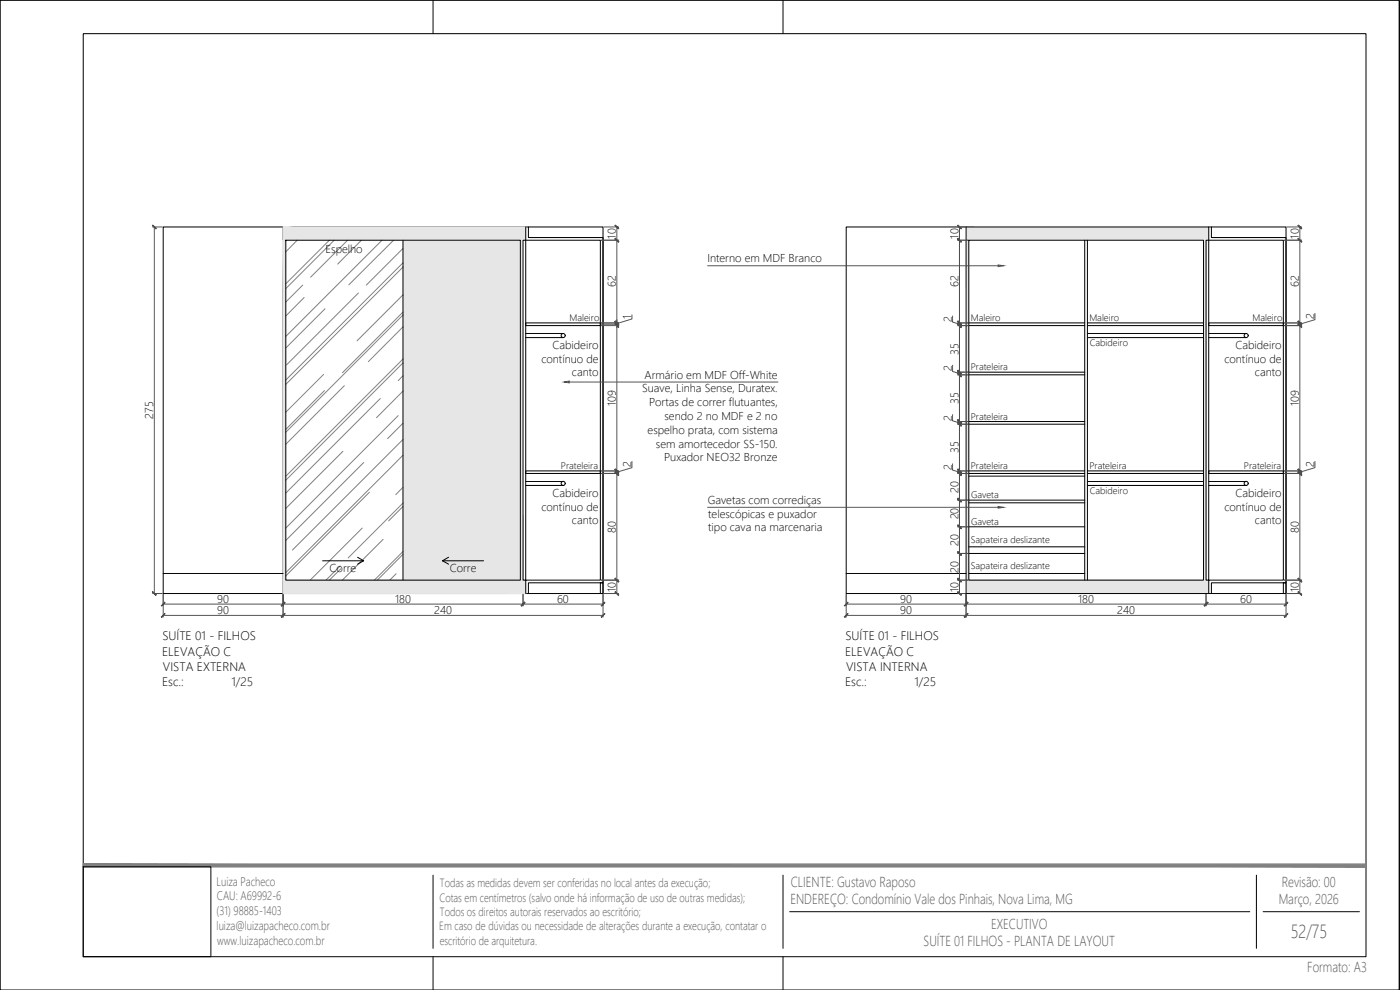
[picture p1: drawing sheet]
<svg xmlns="http://www.w3.org/2000/svg" width="420mm" height="297mm" viewBox="0 0 420 297" stroke-linecap="round" stroke-linejoin="round" font-family="sans-serif">
<!-- layer: CTC 5- Hatch -->
<g fill="#eae6db" stroke="#eae6db" stroke-width=".3">
<path d="M289.9 68.1l72.9 4v-4zM289.9 68.1l72.9 4h-72.9z"/>
<path d="M361.2 72.1l.7 102v-102zM361.2 72.1l.7 102h-.7z"/>
<path d="M289.9 72.1l.8 102v-102zM289.9 72.1l.8 102h-.8z"/>
<path d="M289.9 174.1l72.9 4v-4zM289.9 174.1l72.9 4h-72.9z"/>
<path d="M85 68.1l72.8 4v-4zM85 68.1l72.8 4h-72.8z"/>
<path d="M156.2 72.1l.8 102v-102zM156.2 72.1l.8 102h-.8z"/>
<path d="M85 72.1l.8 102v-102zM85 72.1l.8 102h-.8z"/>
<path d="M85 174.1l72.8 4v-4zM85 174.1l72.8 4h-72.8z"/>
<path d="M120.9 72.1l35.3 102v-102zM120.9 72.1l35.3 102h-35.3z"/>
</g>
<!-- layer: 06 -->
<path d="M49 68.1h132v110h-132zM254 68.1h132v110h-132z" fill="none" stroke="#000" stroke-width=".3"/>
<!-- layer: FM-LAY-MOB -->
<g fill="none" stroke="#000" stroke-width=".3">
<path d="M85 68.1v110M85.8 72.1h70.4v102h-70.4zM120.9 72.1v102M289.9 68.1v110M290.7 72.1h70.5v102h-70.5zM325.5 72.1v102M326.3 72.1v102M290.7 97.7h34.8M290.7 96.9h34.8M326.3 97.7h34.9M326.3 96.9h34.9M290.7 112.5h34.8"/>
<path d="M290.7 111.7h34.8M290.7 127.3h34.8M290.7 126.5h34.8M290.7 142.1h34.8M290.7 150.1h34.8M290.7 158.1h34.8M290.7 141.3h34.8M326.3 142.1h34.9M326.3 141.3h34.9M290.7 166.1h34.8M290.7 164.1h34.8M290.7 172.1h34.8"/>
</g>
<!-- layer: Layer1 -->
<g fill="none" stroke="#808080" stroke-width=".3">
<path d="M85.9 72.1l-.1 .1M89.2 72.1l-3.4 3.5M98.8 72.1l-13 13.1M100.3 72.1l-14.5 14.5M104.3 72.1l-11.1 11.1M108.5 72.1l-7.2 7.1M114.6 72.1l-28.8 28.9M118.1 72.1l-13.4 13.4M120.9 74.5l-11 11M120.9 78.9l-35.1 35.1M90.8 85.5l-5 5.1M91.3 89.3l-5.5 5.5"/>
<path d="M97.5 92.7l-11.7 11.7M107.6 87.9l-21.6 21.6M120.9 80.1l-35.1 35.2M120.9 94.5l-35.1 35.2M120.9 93.6l-18.1 18.2M120.9 88.5l-13.8 13.8M120.9 98.1l-10.4 10.4M97.1 112.3l-11.3 11.4M97.4 117.2l-11.6 11.6M103.3 115.7l-17.5 17.6M114.1 119.6l-28.3 28.3M120.9 108.9l-35.1 35.2"/>
<path d="M120.9 112.8l-1.4 1.4M120.9 107.7l-35.1 35.2M120.9 117.3l-7.9 8M102.9 135.4l-17.1 17.2M109.2 138.8l-23.4 23.4M119.5 124.7l-33.7 33.7M120.9 131.9l-33.1 33.1M120.9 127l-4.6 4.6M120.9 136.6l-35.1 35.2M108.7 158.4l-15.6 15.7M110.9 147.7l-25.1 25.1M120.9 152l-4.3 4.3"/>
<path d="M120.9 150.9l-16.4 16.5M120.9 146.2l-2.1 2.2M102.1 169.8l-4.3 4.3M102.3 170.7l-3.5 3.4M115 161.8l-12.3 12.3M118.9 172.2l-1.9 1.9M120.9 166.3l-7.7 7.8M120.9 165.5l-8.5 8.6"/>
</g>
<!-- layer: 01 -->
<g fill="none" stroke="#000" stroke-width=".3">
<path d="M157.8 100.1h11.2M157.8 101.3h11.2M326.3 100.1h34.9M326.3 101.3h34.9M362.8 100.1h11.2M362.8 101.3h11.2M157.8 144.5h11.2M157.8 145.7h11.2M290.7 142.9h34.8M290.7 150.9h34.8M326.3 144.5h34.9M326.3 145.7h34.9"/>
<path d="M362.8 144.5h11.2M362.8 145.7h11.2M49 172.1h36M254 172.1h35.9"/>
</g>
<!-- layer: 03 -->
<g fill="none" stroke="#000" stroke-width=".3">
<path d="M157 72.1h.8v102h-.8zM157.8 68.1v4h22.4v102h-22.4v4M158.6 68.1v3.2h22.4v103.6h-22.4v3.2M361.9 72.1h.9v102h-.9zM362.8 68.1v4h22.3v102h-22.3v4M363.6 68.1v3.2h22.4v103.6h-22.4v3.2M157.8 96.9h22.4v.8h-22.4zM362.8 96.9h22.3v.8h-22.3zM157.8 141.3h22.4v.8h-22.4zM362.8 141.3h22.3v.8h-22.3zM180.2 174.9h.8v3.2h-.8zM385.1 174.9h.9v3.2h-.9z"/>
<circle cx="169" cy="100.7" r=".61"/>
<circle cx="374" cy="100.7" r=".61"/>
<circle cx="169" cy="145" r=".61"/>
<circle cx="374" cy="145" r=".61"/>
</g>
<!-- layer: Layer1 -->
<path d="M25 10.1h385v276.9h-385z" fill="none" stroke="#000" stroke-width=".3"/>
<!-- layer: Layer2 -->
<g fill="none" stroke="#000" stroke-width=".3">
<path d="M0 .1h419.9v296.9h-419.9zM0 .1v296.9M130 .1v10M235 .1v10M419.9 .1v296.9M25 260.1h38.3v26.9h-38.3zM130 262.6v22M235 262.6v22M237 273.5h138.1M377.1 262.6v22M379.1 273.5h28.9M130 287v10"/>
<path d="M235 287v10"/>
</g>
<!-- layer: 0 -->
<path d="M25 259.3l385 .8v-.8zM25 259.3l385 .8h-385z" fill="#808080" stroke="#808080" stroke-width=".3"/>
<path d="M25 259.3h385v.8h-385" fill="none" stroke="#808080" stroke-width=".3"/>
<!-- layer: Layer3 -->
<path d="M96.8 168.3h12.3M107.3 167.2l1.8 1.1-1.8 1M132.8 168.3h12.3M134.6 167.2l-1.8 1.1 1.8 1" fill="none" stroke="#000" stroke-width=".3"/>
<!-- layer: COTAS -->
<g fill="none" stroke="#545454" stroke-width=".3">
<path d="M45.8 68.1h2.9M46.3 68.1v110M180.4 72.1h5.2M181.2 68.1h4.4M185.1 68.1v28.8M212.3 79.7h87.3M287.4 68.1h2.3M287.4 72.1h3.1M288 68.1v110M385.4 72.1h5.2M386.2 68.1h4.4M390.1 68.1v110"/>
<path d="M180.4 97.7h5.2M180.4 96.9h5.2M180.4 97.3h5.2M185.1 97.3v-.4v.4M185.1 97.3v80.8M189.7 94.5v1.2l-4.6 1.4M285.9 94.8v1.8l2.1 .7M287.4 97.7h3.1M287.4 96.9h3.1M385.4 97.7h5.2M385.4 96.9h5.2M394.6 94.1v1.8l-4.5 1.4"/>
<path d="M170.9 114.6h62.6M285.9 109.6v1.8l2.1 .7M287.4 112.5h3.1M287.4 111.7h3.1M189.7 138.5v1.8l-4.6 1.4M285.9 139.2v1.8l2.1 .7M285.9 124.4v1.9l2.1 .6M287.4 127.3h3.1M287.4 126.5h3.1M394.6 138.5v1.8l-4.5 1.4M180.4 142.1h5.2M180.4 141.3h5.2"/>
<path d="M212.3 152.2h87.3M287.4 158.1h3.1M287.4 150.1h3.1M287.4 142.1h3.1M287.4 141.3h3.1M385.4 142.1h5.2M385.4 141.3h5.2M45.8 178.1h2.9M49 178.3v6.9M85 178.3v6.9M157 178.3v3.5M180.4 174.1h5.2"/>
<path d="M181 178.3v6.9M181.2 178.1h4.4M254 178.3v6.9M287.4 178.1h2.3M287.4 174.1h3.1M287.4 166.1h3.1M289.9 178.3v6.9M361.9 178.3v3.5M385.4 174.1h5.2M386 178.3v6.9M386.2 178.1h4.4M49 181.3h132"/>
<path d="M49 184.6h132M254 181.3h132M254 184.6h132"/>
</g>
<!-- layer: cota -->
<g fill="#545454" stroke="#545454" stroke-width=".3">
<path d="M45.8 177.6l1.1 .9zM45.8 177.6l1.1 .9-.2 .1z"/>
<path d="M45.8 67.6l.9 1.1 .2-.2zM45.8 67.6l1.1 .9z"/>
<path d="M49.4 180.7l-.9 1.1zM48.4 181.7l1-1z"/>
<path d="M85.4 180.7l-.9 1.1zM85.4 180.7l.1 .1-1 1z"/>
<path d="M85.4 180.7l-.9 1.1 1-1zM85.4 180.7l-.9 1.1z"/>
<path d="M156.4 181.7l1-1zM157.4 180.7l-.9 1.1z"/>
<path d="M157.4 180.7l-.9 1.1zM157.4 180.7l-1 1z"/>
<path d="M180.4 181.7l1-1zM181.4 180.7l-.9 1.1z"/>
<path d="M49.4 184.1l-.9 1.1zM48.4 185.1l1-1-.9 1.1z"/>
<path d="M84.4 185.1l.1 .1 .9-1.1zM85.4 184.1l.1 .1-1 1z"/>
<path d="M85.4 184.1l-.9 1.1 1-1zM85.4 184.1l-.9 1.1z"/>
<path d="M180.4 185.1l.1 .1 .9-1.1zM181.4 184.1l-.9 1.1z"/>
<path d="M254.4 180.7l-.9 1.1zM254.4 180.7l-1 1z"/>
<path d="M289.4 181.7l1-1zM290.4 180.7l-.9 1.1z"/>
<path d="M290.4 180.7l-.9 1.1zM290.4 180.7l-1 1z"/>
<path d="M361.4 181.7l1-1zM362.4 180.7l.1 .1-1 1z"/>
<path d="M362.4 180.7l-.9 1.1 1-1zM362.4 180.7l-1 1z"/>
<path d="M385.4 181.7l1-1zM386.4 180.7l-.9 1.1z"/>
<path d="M254.4 184.1l-.9 1.1zM253.4 185.1l1-1-.9 1.1z"/>
<path d="M289.4 185.1l.1 .1 .9-1.1zM290.4 184.1l-.9 1.1z"/>
<path d="M290.4 184.1l-.9 1.1zM289.4 185.1l1-1-.9 1.1z"/>
<path d="M385.4 185.1l.1 .1 .9-1.1zM386.4 184.1l-.9 1.1z"/>
<path d="M287.4 177.6l1.1 .9zM287.4 177.6l1 1z"/>
<path d="M287.4 173.6l1.1 .9zM287.5 173.5l1 1-1.1-.9z"/>
<path d="M287.5 173.5l-.1 .1 1.1 .9zM287.4 173.6l1.1 .9z"/>
<path d="M287.4 165.6l1.1 .9zM287.4 165.6l.1-.1 1 1z"/>
<path d="M287.5 165.5l-.1 .1 1.1 .9zM287.4 165.6l1.1 .9z"/>
<path d="M287.4 157.6l1.1 .9zM287.5 157.5l1 1-1.1-.9z"/>
<path d="M287.5 157.5l-.1 .1 1.1 .9zM287.4 157.6l1.1 .9z"/>
<path d="M287.4 149.6l1.1 .9zM287.4 149.6l.1-.1 1 1z"/>
<path d="M287.5 149.5l-.1 .1 1.1 .9zM287.4 149.6l1.1 .9z"/>
<path d="M287.4 141.6l1 1zM287.4 141.6l.1-.1 1 1z"/>
<path d="M287.5 141.5l-.1 .1 1.1 .9zM287.4 141.6l1 1z"/>
<path d="M287.4 140.8l1 1zM287.4 140.8l1.1 .9z"/>
<path d="M287.4 140.8l1.1 .9zM287.4 140.8l1 1z"/>
<path d="M287.4 126.8l1 1zM287.4 126.8l1.1 .9z"/>
<path d="M287.4 126.8l1.1 .9zM287.4 126.8l1 1z"/>
<path d="M287.4 126l1.1 .9zM287.4 126l1.1 .9z"/>
<path d="M287.4 126l1.1 .9zM287.4 126l1.1 .9z"/>
<path d="M287.4 112l1.1 .9zM287.5 111.9l1 1-1.1-.9z"/>
<path d="M287.5 111.9l-.1 .1 1.1 .9zM287.4 112l1.1 .9z"/>
<path d="M287.4 111.2l1 1.1zM287.5 111.1l1 1-1.1-.9z"/>
<path d="M287.5 111.1l-.1 .1 1.1 .9zM287.4 111.2l1 1.1z"/>
<path d="M287.4 97.2l1 1zM287.4 97.2l1.1 .9z"/>
<path d="M287.4 97.2l1.1 .9zM287.4 97.2l1 1z"/>
<path d="M287.4 96.4l1 1zM287.4 96.4l1.1 .9z"/>
<path d="M287.4 96.4l1.1 .9zM287.4 96.4l1 1z"/>
<path d="M287.4 71.7l1.1 .8zM287.4 71.7l.1-.2 1 1z"/>
<path d="M287.5 71.5l-.1 .2 1.1 .8zM287.4 71.7l1.1 .8z"/>
<path d="M287.4 67.6l1 1.1zM287.4 67.6l1.1 .9z"/>
<path d="M184.7 177.5l1 1zM184.6 177.6l1.1 .9-.2 .1z"/>
<path d="M184.6 173.6l1.1 .9zM184.7 173.5l1 1z"/>
<path d="M184.7 173.5l1 1zM184.6 173.6l1.1 .9z"/>
<path d="M184.6 141.6l.9 1 .2-.1zM184.7 141.5l1 1z"/>
<path d="M184.7 141.5l1 1zM184.6 141.6l1.1 .9-.2 .1z"/>
<path d="M184.6 140.8l.9 1 .2-.1zM184.6 140.8l1.1 .9z"/>
<path d="M184.7 140.7l1 1zM184.6 140.8l1.1 .9-.2 .1z"/>
<path d="M184.6 97.2l.9 1 .2-.1zM184.6 97.2l1.1 .9z"/>
<path d="M184.6 96.8l1.1 .9zM184.7 96.7l1 1z"/>
<path d="M184.7 96.3l1 1zM184.6 96.4l1.1 .9-.2 .1z"/>
<path d="M184.7 96.3l1 1zM184.6 96.4l1.1 .9-.2 .1z"/>
<path d="M184.6 71.7l1.1 .8zM184.7 71.5l1 1z"/>
<path d="M184.7 71.5l1 1zM184.6 71.7l1.1 .8z"/>
<path d="M184.6 67.6l.9 1.1 .2-.2zM184.6 67.6l1.1 .9z"/>
<path d="M389.6 177.6l1.1 .9zM389.6 177.6l1 1z"/>
<path d="M389.6 173.6l1.1 .9zM389.7 173.5l1 1-1.1-.9z"/>
<path d="M389.7 173.5l-.1 .1 1.1 .9zM389.6 173.6l1.1 .9z"/>
<path d="M389.6 141.6l1 1zM389.6 141.6l.1-.1 1 1z"/>
<path d="M389.7 141.5l-.1 .1 1.1 .9zM389.6 141.6l1 1z"/>
<path d="M389.6 140.8l1 1zM389.6 140.8l1.1 .9z"/>
<path d="M389.6 140.8l1.1 .9zM389.6 140.8l1 1z"/>
<path d="M389.6 97.2l1 1zM389.6 97.2l1.1 .9z"/>
<path d="M389.6 97.2l1.1 .9zM389.6 97.2l1 1z"/>
<path d="M389.6 96.4l1 1zM389.6 96.4l1.1 .9z"/>
<path d="M389.6 96.4l1.1 .9zM389.6 96.4l1 1z"/>
<path d="M389.6 71.7l1.1 .8zM389.6 71.7l.1-.2 1 1z"/>
<path d="M389.7 71.5l-.1 .2 1.1 .8zM389.6 71.7l1.1 .8z"/>
<path d="M389.6 67.6l1 1.1zM389.6 67.6l1.1 .9z"/>
</g>
<!-- layer: COTAS -->
<g fill="#545454" stroke="#545454" stroke-width=".3">
<path d="M169.3 114.6l1.6-.3v.6z"/>
<path d="M299.6 79.5l1.6 .2-1.6 .3z"/>
<path d="M299.6 152l1.6 .2-1.6 .3z"/>
</g>
<text font-size="5.7" fill="#545454" x="387.3" y="281.4">52/75</text>
<g font-size="4.3" fill="#545454">
<text x="237.3" y="266.1">CLIENTE: Gustavo Raposo</text>
<text x="384.7" y="266.1">Revisão: 00</text>
<text x="237.2" y="271.3">ENDEREÇO: Condomínio Vale dos Pinhais, Nova Lima, MG</text>
<text x="383.8" y="271.3">Março, 2026</text>
<text x="297.4" y="278.8">EXECUTIVO</text>
<text x="277.2" y="283.8">SUÍTE 01 FILHOS - PLANTA DE LAYOUT</text>
<text x="392.3" y="291.7">Formato: A3</text>
</g>
<g font-size="3.7">
<text x="48.7" y="192">SUÍTE 01 - FILHOS</text>
<text x="253.7" y="192">SUÍTE 01 - FILHOS</text>
<text x="48.6" y="196.9">ELEVAÇÃO C</text>
<text x="253.6" y="196.9">ELEVAÇÃO C</text>
<text x="48.9" y="201.3">VISTA EXTERNA</text>
<text x="253.9" y="201.3">VISTA INTERNA</text>
<text x="48.6" y="205.7">Esc.:</text>
<text x="69.5" y="205.7">1/25</text>
<text x="253.6" y="205.7">Esc.:</text>
<text x="274.5" y="205.7">1/25</text>
</g>
<g font-size="3.7" fill="#545454">
<text x="65" y="265.8">Luiza Pacheco</text>
<text x="65" y="274.5">(31) 98885-1403</text>
<text x="65.1" y="270.2">CAU: A69992-6</text>
<text x="65" y="279">luiza@luizapacheco.com.br</text>
<text x="65.2" y="283.5">www.luizapacheco.com.br</text>
</g>
<g font-size="3.6" fill="#545454">
<text x="132" y="266.2">Todas as medidas devem ser conferidas no local antes da execução;</text>
<text x="131.9" y="270.5">Cotas em centímetros (salvo onde há informação de uso de outras medidas);</text>
<text x="132" y="274.8">Todos os direitos autorais reservados ao escritório;</text>
<text x="131.8" y="279.1">Em caso de dúvidas ou necessidade de alterações durante a execução, contatar o</text>
<text x="132" y="283.4">escritório de arquitetura.</text>
</g>
<g font-size="3.4">
<text x="184.8" y="71.6" transform="rotate(-90 184.8 71.6)">10</text>
<text x="287.7" y="71.6" transform="rotate(-90 287.7 71.6)">10</text>
<text x="389.8" y="71.6" transform="rotate(-90 389.8 71.6)">10</text>
<text x="97.7" y="75.8">Espelho</text>
<text x="212.3" y="78.6">Interno em MDF Branco</text>
<text x="184.8" y="86.2" transform="rotate(-90 184.8 86.2)">62</text>
<text x="287.7" y="86.2" transform="rotate(-90 287.7 86.2)">62</text>
<text x="389.8" y="86.2" transform="rotate(-90 389.8 86.2)">62</text>
<text x="189.4" y="95.6" transform="rotate(-90 189.4 95.6)">1</text>
<text x="394.4" y="95.8" transform="rotate(-90 394.4 95.8)">2</text>
<text x="285.6" y="96.5" transform="rotate(-90 285.6 96.5)">2</text>
<text x="165.8" y="104.6">Cabideiro</text>
<text x="287.7" y="106.4" transform="rotate(-90 287.7 106.4)">35</text>
<text x="370.8" y="104.6">Cabideiro</text>
<text x="162.5" y="108.8">contínuo de</text>
<text x="171.7" y="112.8">canto</text>
<text x="193.5" y="113.6">Armário em MDF Off-White</text>
<text x="285.6" y="111.4" transform="rotate(-90 285.6 111.4)">2</text>
<text x="367.5" y="108.8">contínuo de</text>
<text x="376.6" y="112.8">canto</text>
<text x="192.7" y="117.7">Suave, Linha Sense, Duratex.</text>
<text x="46" y="125.7" transform="rotate(-90 46 125.7)">275</text>
<text x="184.8" y="121.8" transform="rotate(-90 184.8 121.8)">109</text>
<text x="194.8" y="121.9">Portas de correr flutuantes,</text>
<text x="287.7" y="121.2" transform="rotate(-90 287.7 121.2)">35</text>
<text x="389.8" y="121.8" transform="rotate(-90 389.8 121.8)">109</text>
<text x="194.4" y="130.2">espelho prata, com sistema</text>
<text x="199.4" y="126">sendo 2 no MDF e 2 no</text>
<text x="285.6" y="126.2" transform="rotate(-90 285.6 126.2)">2</text>
<text x="196.8" y="134.3">sem amortecedor SS-150.</text>
<text x="287.7" y="136" transform="rotate(-90 287.7 136)">35</text>
<text x="189.4" y="140.2" transform="rotate(-90 189.4 140.2)">2</text>
<text x="199.3" y="138.4">Puxador NEO32 Bronze</text>
<text x="285.6" y="141" transform="rotate(-90 285.6 141)">2</text>
<text x="394.4" y="140.2" transform="rotate(-90 394.4 140.2)">2</text>
<text x="165.8" y="149">Cabideiro</text>
<text x="287.7" y="147.9" transform="rotate(-90 287.7 147.9)">20</text>
<text x="370.8" y="149">Cabideiro</text>
<text x="162.5" y="153.2">contínuo de</text>
<text x="212.4" y="151.2">Gavetas com corrediças</text>
<text x="212.6" y="155.3">telescópicas e puxador</text>
<text x="287.7" y="155.9" transform="rotate(-90 287.7 155.9)">20</text>
<text x="367.5" y="153.2">contínuo de</text>
<text x="171.7" y="157.2">canto</text>
<text x="184.8" y="159.8" transform="rotate(-90 184.8 159.8)">80</text>
<text x="212.6" y="159.3">tipo cava na marcenaria</text>
<text x="376.6" y="157.2">canto</text>
<text x="389.8" y="159.8" transform="rotate(-90 389.8 159.8)">80</text>
<text x="287.7" y="163.9" transform="rotate(-90 287.7 163.9)">20</text>
<text x="98.9" y="171.7">Corre</text>
<text x="135" y="171.7">Corre</text>
<text x="287.7" y="171.9" transform="rotate(-90 287.7 171.9)">20</text>
<text x="184.8" y="177.6" transform="rotate(-90 184.8 177.6)">10</text>
<text x="287.7" y="177.6" transform="rotate(-90 287.7 177.6)">10</text>
<text x="389.8" y="177.6" transform="rotate(-90 389.8 177.6)">10</text>
<text x="65.2" y="181">90</text>
<text x="65.2" y="184.3">90</text>
<text x="118.6" y="181">180</text>
<text x="130.3" y="184.3">240</text>
<text x="167.2" y="181">60</text>
<text x="270.2" y="181">90</text>
<text x="270.2" y="184.3">90</text>
<text x="323.6" y="181">180</text>
<text x="335.3" y="184.3">240</text>
<text x="372.2" y="181">60</text>
</g>
<g font-size="2.9">
<text x="170.9" y="96.3">Maleiro</text>
<text x="291.3" y="96.3">Maleiro</text>
<text x="326.9" y="96.3">Maleiro</text>
<text x="375.9" y="96.3">Maleiro</text>
<text x="327" y="104">Cabideiro</text>
<text x="291.3" y="111.1">Prateleira</text>
<text x="291.3" y="125.9">Prateleira</text>
<text x="168.3" y="140.7">Prateleira</text>
<text x="291.3" y="140.7">Prateleira</text>
<text x="326.9" y="140.7">Prateleira</text>
<text x="373.3" y="140.7">Prateleira</text>
<text x="291.4" y="149.5">Gaveta</text>
<text x="327" y="148.4">Cabideiro</text>
<text x="291.4" y="157.5">Gaveta</text>
<text x="291.4" y="162.8">Sapateira deslizante</text>
<text x="291.4" y="170.8">Sapateira deslizante</text>
</g>
</svg>
